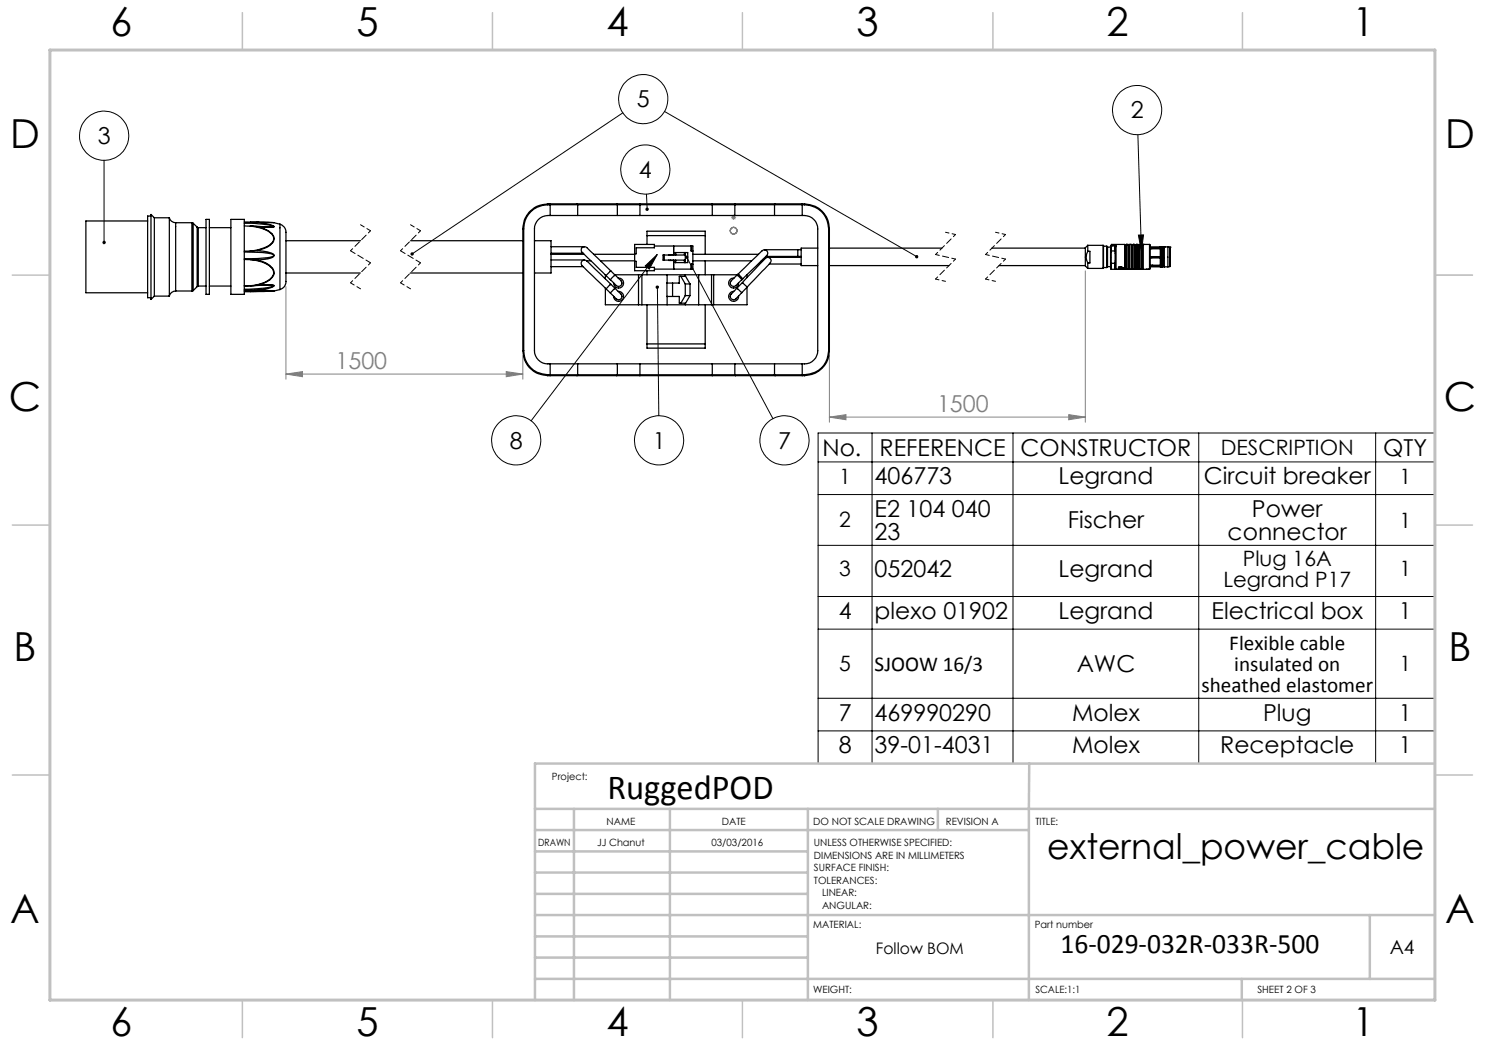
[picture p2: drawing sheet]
<svg xmlns="http://www.w3.org/2000/svg" width="297mm" height="210mm" viewBox="0 0 297 210" stroke-linecap="round" stroke-linejoin="round" font-family="sans-serif">
<g fill="none" stroke="#000" stroke-width=".2">
<path d="M20.8 32.1v16.4M124.6 22.6l-42.2 28.2M129.3 38.8l.1 3.1M132.9 22.3l50.4 29M227.6 26.9l.7 23.4M129 53.2l2.4-2.3-1.5 2.9zM131.4 50.9l-25.2 33.3M131.5 57.4l.3 25.7M137.3 51.4l17.3 32.3M227.7 47h1l-.4 3.3zM163.6 86.6h123.3v66.1h-123.3zM163.6 98.9h123.3"/>
<path d="M163.6 92.4h123.3M174.4 86.6v66.1M202.6 86.6v66.1M239.7 86.6v66.1M275.1 86.6v66.1M163.6 109.1h123.3M163.6 119.3h123.3M163.6 125.8h123.3M163.6 139.7h123.3M163.6 146.2h123.3"/>
<circle cx="128.6" cy="19.8" r="4.9"/>
<circle cx="20.8" cy="27.2" r="4.9"/>
<circle cx="129.1" cy="33.9" r="4.9"/>
<circle cx="227.4" cy="22" r="4.9"/>
<circle cx="103.2" cy="88.1" r="4.9"/>
<circle cx="131.8" cy="88.1" r="4.9"/>
<circle cx="156.9" cy="88.1" r="4.9"/>
</g>
<g fill="none" stroke="#808080" stroke-width=".2">
<path d="M57.2 57.3v18.5M146.2 43.5h1M146.4 43.1l.7 .7M146.7 43v1M147.1 43.1l-.7 .7M217.1 54.2v30.2M57.2 74.8l3.3-.5v1zM57.2 74.8h47.4M101.2 74.3l3.4 .5-3.4 .5zM104.6 71.1v4.7M165.9 71.1v13.3M165.9 83.4l3.3-.5v1.1z"/>
<path d="M165.9 83.4h51.2M213.7 82.9l3.4 .5-3.4 .6z"/>
</g>
<path d="M70.1 56.6l2 1.2M72.1 45l2 1.2M80.1 56.6l2 1.2M82.1 45l2 1.2" fill="none" stroke="#000" stroke-width=".2" stroke-dasharray="1.3 .6" stroke-dashoffset=".4"/>
<path d="M74.1 46.2l-4 4M74.1 52.6l-4 4M84.1 46.2l-4 4M84.1 52.6l-4 4M191.1 46.9l-4 4M191.1 51.8l-4 4M201.1 46.9l-4 4M201.1 51.8l-4 4" fill="none" stroke="#000" stroke-width=".2" stroke-dasharray="1.3 .6" stroke-dashoffset=".7"/>
<path d="M70.1 50.2l4 2.4M80.1 50.2l4 2.4" fill="none" stroke="#000" stroke-width=".2" stroke-dasharray="1.3 .6" stroke-dashoffset=".2"/>
<path d="M187.1 55.8l2 .5M189.1 46.5l2 .4M197.1 55.8l2 .5M199.1 46.5l2 .4" fill="none" stroke="#000" stroke-width=".2" stroke-dasharray="1.3 .6" stroke-dashoffset=".6"/>
<path d="M187.1 50.9l4 .9M197.1 50.9l4 .9" fill="none" stroke="#000" stroke-width=".2" stroke-dasharray="1.3 .6" stroke-dashoffset=".5"/>
<g fill="none" stroke="#808080" stroke-width=".25">
<path d="M146.1 46h.1M146.2 46.5h.1M146.2 45.7h.1M146.4 45.6h-.1M147.1 45.6h.1M147.1 46.7h.1M147.2 45.7l.1 .1"/>
<circle cx="146.7" cy="46.1" r=".67"/>
</g>
<path d="M287 55h7.5M287 144.8v55.2h-187.2" fill="none" stroke="#c0c0c0" stroke-width=".2"/>
<g fill="none" stroke="#c0c0c0" stroke-width=".5">
<path d="M205.8 152.7v47.3M287 152.7h-180v47.3M107 161.8h180M107 178.8h54.6M107 174.5h54.6M107 170.3h54.6M107 166h98.8M114.8 161.8v38.2M134 161.8v38.2M161.6 161.8v38.2M187.6 161.8v4.2M107 195.8h180"/>
<path d="M107 191.5h54.6M107 187.3h54.6M107 183h180M248.4 195.8v4.2M274 183v12.8"/>
</g>
<g fill="none" stroke="#c0c0c0" stroke-width=".3">
<path d="M48.5 2.5v7.5M98.5 2.5v7.5M148.5 2.5v7.5M198.6 2.5v7.5M248.5 2.5v7.5M2.5 55h7.5M287 55h7.5M2.5 105h7.5M287 105h7.5M2.5 155h7.5M287 155h7.5M48.5 200v7.5"/>
<path d="M98.5 200v7.5M148.5 200v7.5M198.6 200v7.5M248.5 200v7.5"/>
</g>
<path d="M10 10h277v190h-277z" fill="none" stroke="#c0c0c0" stroke-width=".6"/>
<path d="M20.6 48.3a.34 .34 0 0 0-.1 .3 .34 .34 0 0 0 .3 .3v-.4v.4a.34 .34 0 0 0 .3-.5 .34 .34 0 0 0-.5-.1zM129.2 41.6a.34 .34 0 0 0-.1 .4 .34 .34 0 0 0 .3 .2v-.3v.3a.34 .34 0 0 0 .3-.5 .34 .34 0 0 0-.5-.1zM227.7 47h1l-.4 3.3zM131.2 57.2a.34 .34 0 0 0 .1 .5 .34 .34 0 0 0 .5-.2 .34 .34 0 0 0-.4-.4l.1 .3-.1-.3zM129 53.2l2.4-2.3-1.5 2.9zM137.2 51.1a.33 .33 0 0 0-.1 .6 .33 .33 0 0 0 .5-.2 .33 .33 0 0 0-.3-.4h-.1l.1 .3zM82.2 50.6l-.1 .4 .3-.2-.3 .2a.34 .34 0 0 0 .5 .1 .34 .34 0 0 0 .1-.5 .34 .34 0 0 0-.5 0zM183.1 51.1a.33 .33 0 0 0 .1 .5 .33 .33 0 0 0 .4-.1l-.3-.2 .4 .1a.33 .33 0 0 0-.2-.4 .33 .33 0 0 0-.4 .1z" fill="#000"/>
<path d="M57.2 74.8l3.3-.5v1zM101.2 74.3l3.4 .5-3.4 .5zM165.9 83.4l3.3-.5v1.1zM213.7 82.9l3.4 .5-3.4 .6z" fill="#808080"/>
<g fill="none" stroke="#000" stroke-width=".25">
<path d="M29.5 44.2h-12.3v14.4h12.3M30.2 43.2h-.7v16.3h.7M30.9 43.6l-.7-.7v17l.7-.7M30.9 43.6v15.6M30.9 59.2h3M30.9 43.6h3M33.9 43.6a1.31 1.31 0 0 0 1.2 .9M33.9 43.6v15.6M35.1 58.2a1.29 1.29 0 0 0-1.2 1M35.1 44.5v13.7M35.1 58.2h3.3M35.1 44.5h3.3"/>
<path d="M38.4 44.5l.2 .2M38.4 44.5v13.7M38.6 58.1l-.2 .1M38.6 44.7v13.4M38.6 44.7l.8 .7M39.4 45.4l.3 .1M39.4 45.4v11.9M39.4 57.3l-.8 .8M39.7 57.2l-.3 .1M39.7 45.5v11.7M39.7 57.2h1.5M39.7 45.5h1.5"/>
<path d="M41.2 43.9h.7v15h-.7zM41.9 57.2h4.3M41.9 45.5h4.3M46.2 43.9h2.7v15h-2.7zM48.9 44.7a15.8 15.8 0 0 1 5.9 .6l-1 .1-3.7-.2M48.9 45.2h1.2M48.9 50.4a18.6 18.6 0 0 1 5.7 .5l.1 .3-.7 .3-2.5 .2h-2.6M48.9 51.9h1.2M48.9 58.1h1.2M48.9 44.4h1.2M50.1 45.2a7.7 7.7 0 0 1 4.3 1.6 1.37 1.37 0 0 1-.5 2.2 8.8 8.8 0 0 1-3.8 1.2M50.1 50.2h-1.2"/>
<path d="M50.1 45.2l1.3 .1M50.1 51.9l1.3 .1M50.1 51.9a5.4 5.4 0 0 1 4.6 2.2 1.77 1.77 0 0 1-1.4 2.2 8.3 8.3 0 0 1-3.2 .8M50.1 44.4h1.3M50.1 58.1l4.7 .1-5.9 .1M50.1 44.4l4.5 .1M51.4 44.4l1.4 .1a7 7 0 0 1 3 .3h.2M51.4 45.3a6.5 6.5 0 0 1 3 1.5 1.47 1.47 0 0 1-.4 2.3l-1.2 .6-1.4 .4M51.4 44.4l2.3 .4 1 .4 .1 .2-1.2 .1-2.2-.2M51.4 57h2.9l.5 .1-.7 .5-2.7 .5M51.4 52a4.4 4.4 0 0 1 3.4 2.1 2.27 2.27 0 0 1-2 2.5l-1.4 .4M51.4 50.1a6.3 6.3 0 0 1 3.4 .8v.3a1.49 1.49 0 0 1-1.2 .6l-2.2 .2"/>
<path d="M51.4 50.1l-1.3 .1M51.4 57l-1.3 .1M51.4 58.1h-1.3M53.8 57h.1M53.9 57l-5 .2 1.2-.1M53.9 57l.7 .1 .1 .1a15.5 15.5 0 0 1-5.8 .6M56 57.9l-1.2 .3-3.4-.1M56 44.8a1.83 1.83 0 0 1 1.2 2.2v8.8a1.82 1.82 0 0 1-1.2 2.1M56 44.8v13.1M57.2 54.6h14.9M57.2 48.1h14.9M82.1 54.6h22.5"/>
<path d="M82.1 48.1h22.5M104.6 45.8h.1M104.6 45.8v24.3M104.7 45.8v24.3M106.9 48.1h3.3v6.5h-3.3M109.6 40.9a4.8 4.8 0 0 0-4.9 4.9M109.6 40.8v.1M109.6 40.8a5 5 0 0 0-5 5M109.6 40.9h.4M109.6 40.8h.4M110 40.8v.1M110 40.9h5.5"/>
<path d="M110 43.1h5.5M110 40.8h5.4M110 43.1a2.76 2.76 0 0 0-3.1 2.7v24.3a2.71 2.71 0 0 0 3.1 2.7M110 40.9v2.2M110.2 52h6.7M110.2 53.3h6.4M110.2 49.3h6.7M110.2 50.7h6.4M110.2 50.9h6.6M115.4 40.8l.1 .1M115.4 40.8h7.9M115.5 40.9h8"/>
<path d="M115.5 43.1h8M115.5 40.9v2.2M116.9 52a.71 .71 0 0 0-.6 .6 .71 .71 0 0 0 .3 .7l4.6 4.5M116.9 52a5.7 5.7 0 0 1 2.1 1.8l3.1 3M116.9 49.3a.69 .69 0 0 0-.6 .6 .69 .69 0 0 0 .3 .8l4.6 4.4M116.9 49.3l.5 .2 4.7 4.6M117.3 52.2h.9M118.7 50.9h8.2M120.1 52.2h6.8M121.1 57.6v3.4h6.6M121.1 55v.8M121.2 57.8l.9 .8"/>
<path d="M121.2 55.1l.9 .8M122.1 56.8l-.9 1M122.1 54.1l-.9 1M122.1 56.8l.9 .8M122.1 54.1l.9 .9M122.9 55h4.8M123 57.6l.4 .5a1.74 1.74 0 0 1 1 1.4 .84 .84 0 0 1-1.5-.1l-.8-.8M123 55l.6 .6a1.1 1.1 0 0 1 .6 1.5 1.07 1.07 0 0 1-1.5-.5l-.6-.7M123 57.6l-.9 1M123 55l-.9 .9M123.3 40.8l.2 .1M123.3 40.8h4.7"/>
<path d="M123.5 40.9h4.5M123.5 43.1h4.5M123.5 40.9v2.2M123.6 55.6a1 1 0 0 1 1.1 1 1 1 0 0 1-1 1 1 1 0 0 1-1-1M123.6 58.3a1.01 1.01 0 0 1 1.1 .9 1.01 1.01 0 0 1-.9 1.1 1.01 1.01 0 0 1-1.1-1M126.9 50.8h.3v-1.2h3.7v-.7h-4v5.2h4v-.6h-3.7v-1.2h-.3M127.7 55h.7M127.7 55v6M128 40.8v.1M128 40.9h14.5M128 40.8h14.5M128 43.1h14.5"/>
<path d="M128 40.9v2.2M128.4 55v6M128.4 55h5M129.4 48.9v-2.7h11.6v4.7M129.4 54.1v.9M129.4 47.1h11.6M130.9 53.8h7.3M130.9 49.2h7.3M132.9 51v1M133.4 56.6h.1M133.4 59.3h.1M133.4 55h3.7"/>
<path d="M133.4 56.6h2.5v-1.3h1.2l.9 1.5M133.4 55v6M133.7 52l1 .1M134.1 50.9v.1M134.1 52v.1M134.5 56.6v2.7M134.7 50.9l-1 .1M134.7 49.2v1.8M134.7 52v1.8M135.1 50.5h-.1v.4h.1M135.1 52.1h-.1v.4h.1M135.1 50.5h2.4v2h-2.4"/>
<path d="M135.1 50.5v.5M135.1 52v.5M136.2 55.3l.9 1.5M136.9 50.5v.5M136.9 52v.5M137.1 50.5v2M137.1 55v.3M137.1 56.8v2.3M137.1 51h-4.5v1h4.5M137.1 56.8h.9M137.1 59.1l-.9 1.5M137.1 59.1h.9"/>
<path d="M137.1 55h2.6M138 59.1l-.9 1.5h-1.2v-1.3h-2.5M138 56.8v2.3M138.2 53.8h.1M138.2 49.2l.1 1M138.2 49.2h.1M138.3 52.8l-.1 1M138.3 49.2h.3v4.6h-.3M138.3 50.2h.3M138.3 49.2v1M138.3 52.8v1M138.3 52.8h.3"/>
<path d="M138.6 50.9h13.1M138.6 52.2h11.7M139.7 55h2.6M139.7 55v6M141 52.2v2.8M142.3 55h.4M142.3 55v6M142.5 40.9h4.5M142.5 40.8v.1M142.5 40.8h4.6M142.5 43.1h4.5M142.5 40.9v2.2"/>
<path d="M142.7 55h4.8M142.7 55v6M146.8 58.3a.99 .99 0 0 0-1.1 .9 .99 .99 0 0 0 1 1.1 .99 .99 0 0 0 1-1.1M146.8 55.6a.99 .99 0 0 0-1.1 1 .99 .99 0 0 0 1 1 .99 .99 0 0 0 1-1M147 40.9h7.9M147 43.1h7.9M147 40.9v2.2M147.1 40.8l-.1 .1M147.1 40.8h7.9M147.4 57.6l-.6 .7a1.34 1.34 0 0 0-.7 1.3 .8 .8 0 0 0 1.4-.2l.8-.8M147.4 57.6l.9 1M147.5 55l-.7 .6a1.46 1.46 0 0 0-.7 1.3 .8 .8 0 0 0 .7 .4 .8 .8 0 0 0 .7-.5l.9-.9"/>
<path d="M147.5 55l.9 .9M147.6 54.8l1 1M147.6 54.8l-.1 .2M148.5 56.5l.9 .9M148.5 56.5l-1.1 1.1M148.6 55.8l-.2 .1M149.4 57.5v3.5h-6.7M149.4 55v.5M149.4 57.4l-1.1 1.2M152.3 52.2h.3M152.9 49.9a.71 .71 0 0 1 .6 .6 .71 .71 0 0 1-.3 .8l-4.6 4.5M152.9 49.9a5.7 5.7 0 0 0-2.1 1.8l-3.2 3.1"/>
<path d="M152.9 49.9h6.7M153.2 51.3h6.4M153.6 51.5a.71 .71 0 0 1 .6 .5 .71 .71 0 0 1-.4 .8l-4.4 4.6M153.6 51.5a6 6 0 0 0-2.1 1.8l-3 3.2M153.6 51.5h6.6M153.8 52.8h6.4M154.9 40.9h5.5M154.9 43.1h5.5M154.9 40.9v2.2M155 40.8l-.1 .1M155 40.8h5.4M159.6 49.9v1.4"/>
<path d="M159.6 51.3h.6M159.6 49.9h.6M160.4 40.8v.1M160.4 43.1a2.72 2.72 0 0 1 3.1 2.7v24.3a2.7 2.7 0 0 1-3.1 2.7M160.4 40.9h.5M160.4 40.8h.5M160.4 40.9v2.2M160.9 40.9a4.8 4.8 0 0 1 4.8 4.9M160.9 40.8v.1M160.9 40.8a5 5 0 0 1 5 5M163.5 49.6h-3.3v3.5h3.3M165.7 45.8h.2"/>
<path d="M165.7 45.8v24.3M165.9 49.6h22.5M165.9 53.1h23.9M165.9 45.8v24.3M198.4 49.6h18.7M199.8 53.1h17.3M217.6 49.1v1.2M217.6 52.6v1.1M217.6 50.3h.4v2.3h-.4M217.6 50.3a2.27 2.27 0 0 0 0 2.3M217.6 49.1l-.5 .5v3.6l.5 .5M217.6 53.7h3"/>
<path d="M217.6 49.1h3M220.6 49.1v4.6M220.7 49.2h.7M220.7 53.5h.7M221.4 49.2v4.3M221.4 49.2v.1M221.4 49.3l.1 .1M221.4 49.3v4.1M221.4 53.4v.1M221.5 53.3l-.1 .1M221.5 49.4v3.9M221.5 53.3h.6"/>
<path d="M221.5 49.4h.6M222.1 53.3l.1 .1M222.1 49.4v3.9M222.2 49.4h-.1M222.2 49.2v1.1M222.2 52.5v1.4M222.2 52.5v.2M222.2 50.3v2.2M222.2 49.1h1v4.8h1.8M222.2 49.1v1.1M222.2 52.7v1.2M222.2 53.9h.8"/>
<path d="M222.2 50.2v.1M222.2 49.1v.1M222.2 50.2h.8M222.2 52.7h.8M222.3 49.1v-.2h2.7v5M222.3 49.1h.1M222.3 49.1l-.1 .1M223 50.2v-1.1v1.2M223 52.7v1.2M223 50.2v.1M223 50.3v2.2M223 52.5v1.4"/>
<path d="M223 53.7h.2M223 49.3h.2M223 52.5v.2M223.7 53.9h.1M223.7 53.9h.4M223.7 53.5h.1M223.7 53.7h.1M223.7 53.7h.3M223.7 53.5h.5M223.7 53.8h.1M223.7 53.8h.3M223.7 53.8h.4"/>
<path d="M223.9 53.7h.1M223.9 53.7l.6-.1-.3 .2zM223.9 53.6v.1M224 53.8h.1M224 53.7h.1M224.1 53.9h.1M224.2 53.5v.1M224.2 53.6l-.3 .1M224.2 53.6l.3 .1h-.6M224.2 53.5l.5 .2M224.2 53.5h.1M224.2 53.7h.1"/>
<path d="M224.4 53.6l.1 .1M224.5 53.7h.1M224.7 53.7h.1M224.7 53.6v.1M225 49h.1M225 53.8h.1M225 49v4.8M225.1 49v4.8M225.1 53.8l.2 .1M225.3 48.9h.3v5M225.3 48.9h.1M225.3 48.9v5"/>
<path d="M225.3 53.9h.3M225.3 48.9l-.2 .1M225.6 49h.1M225.7 53.8h-.1M225.7 49v4.8M225.7 53.8h.1M225.7 49h.1M225.8 49v4.8M225.8 53.8l.2 .1M226 48.9h.3v5M226 48.9h.1M226 48.9v5"/>
<path d="M226 53.9h.3M226 48.9l-.2 .1M226.3 49h.1M226.3 49v4.8M226.3 53.8h.1M226.3 53.8h.2M226.3 49h.2M226.5 49v4.8M226.5 53.8l.1 .1M226.6 48.9h.3v5M226.6 48.9h.1M226.6 48.9v5"/>
<path d="M226.6 53.9h.3M226.6 48.9l-.1 .1M226.9 49h.1M227 53.8h-.1M227 49v4.8M227 53.8h.2M227 49h.2M227.2 49v4.8M227.2 53.8l.1 .1M227.3 48.9h.1M227.3 48.9v5M227.3 48.9h.3v5"/>
<path d="M227.3 53.9h.3M227.3 48.9l-.1 .1M227.6 49h.1M227.6 53.8h.1M227.6 49v4.8M227.6 53.8h.2M227.6 49h.2M227.8 49v4.8M227.8 53.8l.2 .1M228 48.9h.3v5M228 48.9h.1M228 48.9v5"/>
<path d="M228 53.9h.3M228 48.9l-.2 .1M228.3 49h.1M228.3 53.8h.1M228.3 49v4.8M228.3 53.8h.2M228.3 49h.2M228.5 49v4.8M228.5 53.8l.1 .1M228.6 48.9h.1M228.6 48.9v5M228.6 53.9h1.3"/>
<path d="M228.6 48.9h1.3M228.6 48.9l-.1 .1M229.3 53.9h.4M229.9 48.9v5M229.9 48.9l.1 .1v4.8l-.1 .1M230 53.4h2.1M230 49.4h2.1M230.3 53.1h.1M230.3 49.7h.1M230.4 51.3v.2zM232.1 49.7h.1v1.6M232.1 49.7v1.6"/>
<path d="M232.1 49.4v.2M232.1 49.6h-2v.1h2M232.1 51.5v1.6h.1M232.1 53.2v.2M232.1 53.4h.1M232.1 53.2h.1M232.1 53.1h-2v.1h2M232.2 51.5v1.6M232.2 49.3v.3M232.2 53.2v.2M232.2 53.1h.1M232.2 49.3h.1"/>
<path d="M232.2 49.3l-.1 .1M232.2 53.4h.1M232.2 49.6h.1M232.2 49.6h-.1M232.2 53.2h.1M232.3 51.5v1.6M232.3 49.3v.3M232.3 53.2v.2M232.3 49.3l.3 .1M232.3 49.6h.3M232.4 53.1h.2M232.6 51.5h.1"/>
<path d="M232.6 53.1h.1M232.6 49.4h.1M232.6 49.8l-.3-.1v1.6M232.6 49.8v1.5M232.6 51.3h-2.5v.2h2.5M232.6 51.5v1.5M232.6 49.8h.1M232.6 51.3h.1M232.6 49.6h.1M232.6 53.2h.1M232.6 53.2v.2M232.6 53.4h-.3"/>
<path d="M232.6 53l-.3 .1M232.6 53.2h-.3M232.6 53.3v.1M232.6 49.7h.1M232.6 49.7h-2.5M232.6 53.1l.3 .3M232.6 49.5v.2M232.6 53.3h.1M232.9 49.4h.1M232.9 49.4v4M232.9 53.4h.7M232.9 49.4h.7"/>
<path d="M232.9 49.4l-.3 .2M233.6 49.4l.4 .1M233.6 49.4v4M234 53.3l-.4 .1M234 49.5v3.8M234 49.5h.1M104.6 70.1a5 5 0 0 0 5 5M104.6 70.1h.1M104.7 70.1a4.8 4.8 0 0 0 4.9 4.9M109.6 75v.1M109.6 75.1h.4M109.6 75h.4"/>
<path d="M110 75v.1M110 75h5.5M110 72.8h5.5M110 75.1h5.4M110 72.8v2.2M115.4 75.1h7.9M115.5 75l-.1 .1M115.5 75h8M115.5 72.8h8M115.5 72.8v2.2M123.3 75.1h4.7M123.5 75l-.2 .1"/>
<path d="M123.5 75h4.5M123.5 72.8h4.5M123.5 72.8v2.2M127.7 61h.7M128 75v.1M128 75.1h14.5M128 75h14.5M128 72.8h14.5M128 72.8v2.2M128.4 61h5M129.4 61v8.6h11.6v-8.6M129.4 68.8h11.6"/>
<path d="M133.4 61h3.7M137.1 60.6v.4M137.1 61h2.6M139.7 61h2.6M142.3 61h.4M142.5 75v.1M142.5 75h4.5M142.5 75.1h4.6M142.5 72.8h4.5M142.5 72.8v2.2M147 75l.1 .1M147 75h7.9"/>
<path d="M147 72.8h7.9M147 72.8v2.2M147.1 75.1h7.9M154.9 75l.1 .1M154.9 75h5.5M154.9 72.8h5.5M154.9 72.8v2.2M155 75.1h5.4M160.4 75v.1M160.4 75.1h.5M160.4 75h.5M160.4 72.8v2.2"/>
<path d="M160.9 75v.1M165.7 70.1a4.8 4.8 0 0 1-4.8 4.9M165.7 70.1h.2M165.9 70.1a5 5 0 0 1-5 5"/>
</g>
<g font-size="8">
<text x="22.1" y="7.1">6</text>
<text x="71.3" y="7.2">5</text>
<text x="121.3" y="7.2">4</text>
<text x="171.3" y="7.2">3</text>
<text x="221.3" y="7.2">2</text>
<text x="270.5" y="7.2">1</text>
<text x="2" y="29.6">D</text>
<text x="289" y="29.7">D</text>
<text x="1.8" y="82.1">C</text>
<text x="288.8" y="82.1">C</text>
<text x="2.7" y="132.1">B</text>
<text x="289.7" y="132.2">B</text>
<text x="2" y="184.6">A</text>
<text x="289" y="184.7">A</text>
<text x="22.1" y="207.1">6</text>
<text x="71.3" y="207.2">5</text>
<text x="121.3" y="207.2">4</text>
<text x="171.3" y="207.2">3</text>
<text x="221.3" y="207.2">2</text>
<text x="270.5" y="207.2">1</text>
</g>
<g font-size="7.1">
<text x="121.5" y="159.8">RuggedPOD</text>
<text x="209.4" y="171.8">external_power_cable</text>
</g>
<text font-size="5.6" x="212.1" y="190.5">16-029-032R-033R-500</text>
<g font-size="4.7">
<text x="127.4" y="21.5">5</text>
<text x="226.1" y="23.7">2</text>
<text x="19.5" y="28.8">3</text>
<text x="127.8" y="35.5">4</text>
<text x="102" y="89.7">8</text>
<text x="130.5" y="89.7">1</text>
<text x="155.6" y="89.7">7</text>
<text x="164.5" y="91.2">No.</text>
<text x="175.9" y="91.2">REFERENCE</text>
<text x="204.1" y="91.2">CONSTRUCTOR</text>
<text x="276.6" y="91.2">QTY</text>
<text x="174.9" y="96.9">406773</text>
<text x="211.7" y="96.9">Legrand</text>
<text x="240.8" y="96.9">Circuit breaker</text>
<text x="174.9" y="103.4">E2 104 040</text>
<text x="174.9" y="107.9">23</text>
<text x="213.5" y="105.7">Fischer</text>
<text x="245.5" y="107.9">connector</text>
<text x="250.4" y="103.4">Power</text>
<text x="174.9" y="115.4">052042</text>
<text x="211.7" y="115.4">Legrand</text>
<text x="167.7" y="123.8">4</text>
<text x="174.9" y="123.8">plexo 01902</text>
<text x="211.7" y="123.8">Legrand</text>
<text x="242.3" y="123.8">Electrical box</text>
<text x="279.8" y="123.8">1</text>
<text x="215.3" y="134.4">AWC</text>
<text x="167.7" y="144.1">7</text>
<text x="174.9" y="144.1">469990290</text>
<text x="214.4" y="144.1">Molex</text>
<text x="252.6" y="144.1">Plug</text>
<text x="279.8" y="144.1">1</text>
<text x="167.7" y="150.7">8</text>
<text x="174.9" y="150.7">39-01-4031</text>
<text x="214.4" y="150.7">Molex</text>
<text x="244" y="150.7">Receptacle</text>
<text x="279.8" y="150.7">1</text>
</g>
<g font-size="4.7" fill="#808080">
<text x="67.1" y="73.8">1500</text>
<text x="187.4" y="82.4">1500</text>
</g>
<g font-size="4.2">
<text x="244.2" y="91">DESCRIPTION</text>
<text x="167.9" y="96.7">1</text>
<text x="279.9" y="96.7">1</text>
<text x="167.9" y="105.5">2</text>
<text x="279.9" y="105.5">1</text>
<text x="248.6" y="113.2">Plug 16A</text>
<text x="167.9" y="115.3">3</text>
<text x="244.7" y="117.4">Legrand P17</text>
<text x="279.9" y="115.3">1</text>
<text x="245.9" y="130">Flexible cable</text>
<text x="167.9" y="134.2">5</text>
<text x="174.9" y="134.2">SJOOW 16/3</text>
<text x="246.8" y="134.2">insulated on</text>
<text x="279.9" y="134.2">1</text>
<text x="240.3" y="138.4">sheathed elastomer</text>
</g>
<text font-size="3.9" x="277.9" y="190.9">A4</text>
<text font-size="3.2" x="175.2" y="190.9">Follow BOM</text>
<g font-size="2">
<text x="110.4" y="156">Project:</text>
<text x="121.3" y="165">NAME</text>
<text x="144.4" y="165">DATE</text>
<text x="162.6" y="164.9">DO NOT SCALE DRAWING</text>
<text x="189.2" y="164.9">REVISION A</text>
<text x="207.1" y="164.9">TITLE:</text>
<text x="107.6" y="169.1">DRAWN</text>
<text x="119.4" y="169.1">JJ Chanut</text>
<text x="142.3" y="169.1">03/03/2016</text>
<text x="162.8" y="169.2">UNLESS OTHERWISE SPECIFIED:</text>
<text x="162.8" y="171.7">DIMENSIONS ARE IN MILLIMETERS</text>
<text x="162.8" y="174.2">SURFACE FINISH:</text>
<text x="162.8" y="176.7">TOLERANCES:</text>
<text x="164.4" y="179.2">LINEAR:</text>
<text x="162.6" y="185.5">MATERIAL:</text>
<text x="164.4" y="181.7">ANGULAR:</text>
<text x="207" y="185.5">Part number</text>
<text x="162.6" y="198.5">WEIGHT:</text>
<text x="207.1" y="198.6">SCALE:1:1</text>
<text x="251.5" y="198.6">SHEET 2 OF 3</text>
</g>
</svg>
